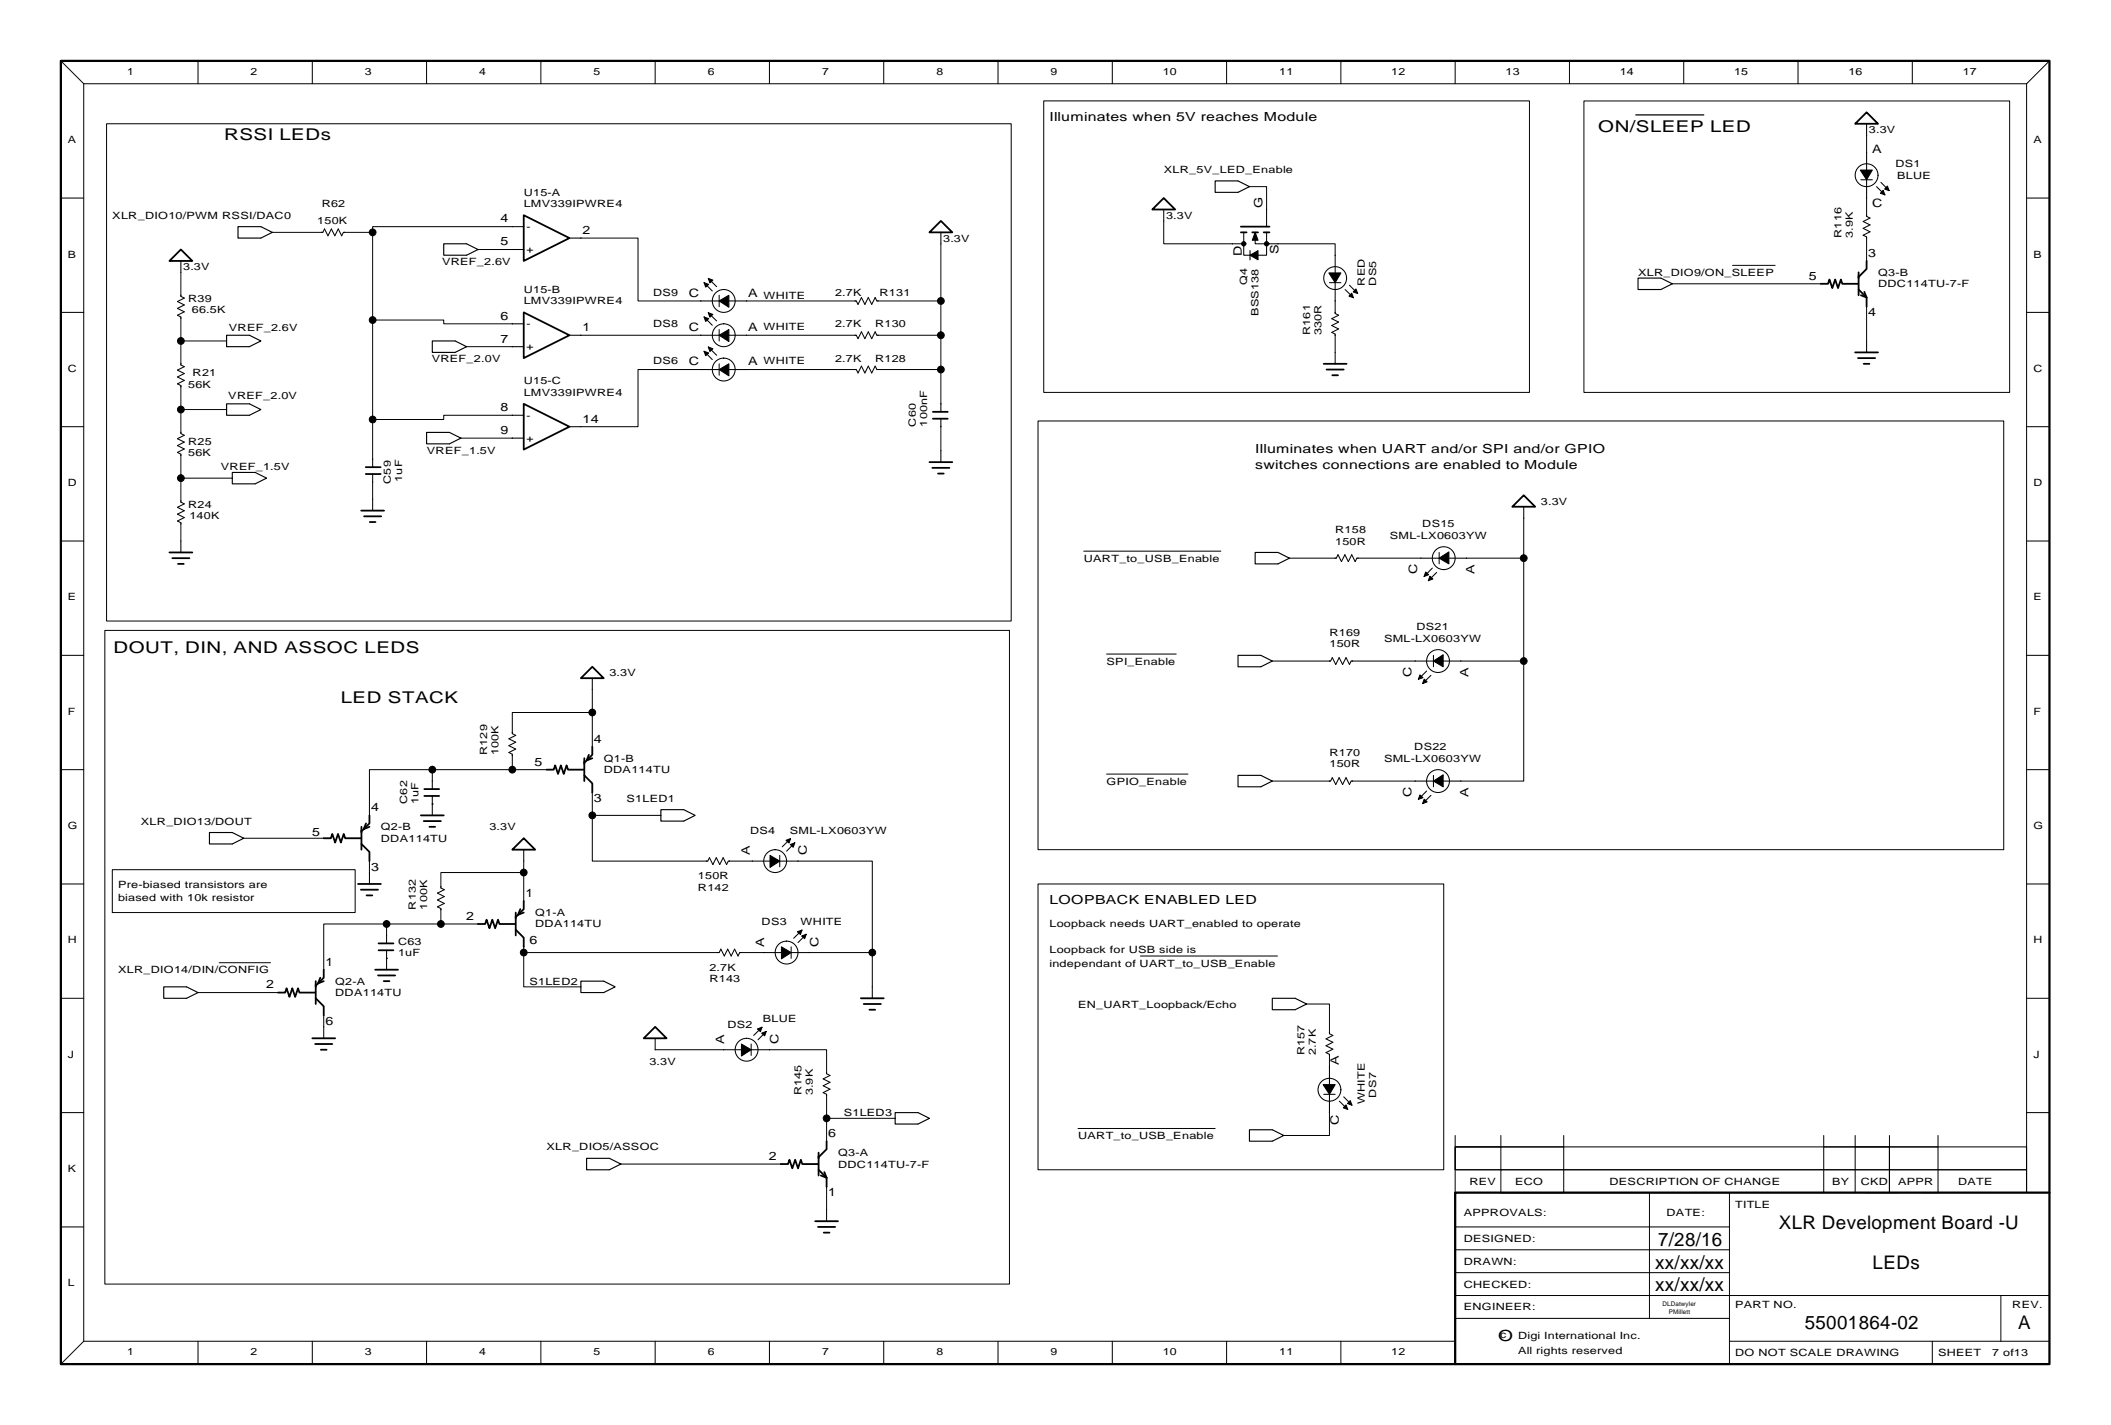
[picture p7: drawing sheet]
<svg xmlns="http://www.w3.org/2000/svg" width="469mm" height="317mm" viewBox="0 0 469 317" stroke-linecap="round" stroke-linejoin="round" font-family="sans-serif">
<g fill="none" stroke="#000" stroke-width=".22">
<path d="M13.5 13.5l5.1 5.1M18.6 18.6h431.8M18.6 18.6v279.4M44 13.5v5.1M69.4 13.5v5.1M94.8 13.5v5.1M120.2 13.5v5.1M145.6 13.5v5.1M171 13.5v5.1M196.4 13.5v5.1M221.8 13.5v5.1M247.2 13.5v5.1"/>
<path d="M272.6 13.5v5.1M298 13.5v5.1M323.4 13.5v5.1M348.8 13.5v5.1M374.2 13.5v5.1M399.6 13.5v5.1M425 13.5v5.1M450.4 18.6v246.4M455.5 13.5l-5.1 5.1M23.7 27.5h201v110.5h-201zM232 22.4h107.9v64.8h-107.9zM352 22.4h94.6v64.8h-94.6z"/>
<path d="M414.8 30v3.8M13.5 44h5.1M60.5 51.6h11M76.6 51.6h6.2M82.8 51.6v50.4M106.2 55.4h7.7M113.9 50.4h-31.1v1.2M129.1 52.9h12.7v14h14M209.1 54.2v35.5M258.6 49.1v5.1h15.3M277.7 41.5h3.8v5M284 54.2h12.7v2.5"/>
<path d="M385.1 59h9.4M414.8 44v3.8M414.8 52.9v5.1M450.4 44h5.1M13.5 69.4h5.1M40.2 60.5v5.1M40.2 70.7v10.1M40.2 75.8h10.2M82.8 71.1h15.8v.8h15.3M103.7 77h10.2M129.1 74.5h26.7M165.9 74.5h24.2"/>
<path d="M165.9 66.9h24.2M195.1 74.5h14M195.1 66.9h14M296.7 66.9v2.5M296.7 74.5v3.8M371.7 63.1h33M414.8 68.1v7.7M450.4 69.4h5.1M13.5 94.8h5.1M40.2 85.9v10.2M40.2 91h10.2M102.4 97.3h11.5"/>
<path d="M113.9 92.3h-15.3v.9h-15.8M155.8 82.1h-14v12.7h-12.7M165.9 82.1h24.2M195.1 82.1h14M209.1 94.8v5.3M230.7 93.5h214.6v95.3h-214.6zM450.4 94.8h5.1M40.2 101.2v10.1M40.2 116.4v3.8M40.2 106.2h11.4M82.8 107.1v3.8M338.6 115.1v31.8"/>
<path d="M13.5 120.2h5.1M240.9 122.5h30.4M286.6 124h10.1M301.8 124h14M325.9 124h12.7M450.4 120.2h5.1M13.5 145.6h5.1M23.3 140.1h201v145.2h-201zM131.6 153.2v12.7M131.6 158.3h-17.7v4.5M245.9 145.3h15.5M282.8 146.9h12.7"/>
<path d="M300.5 146.9h14M324.7 146.9h13.9M338.6 146.9v26.6h-13.9M450.4 145.6h5.1M13.5 171h5.1M96.1 171h-14v10.2M96.1 178.6h.1M96.1 171v2.5M96.1 171h25.4M113.9 167.8v3.2M131.6 176.1v5.1M245.9 172h18.1"/>
<path d="M282.8 173.5h12.7M300.5 173.5h14M450.4 171h5.1M13.5 196.4h5.1M25 193.2h53.9v9.6h-53.9zM54.2 186.2h17.7M82.1 191.3v2.6M98 197v-3.1h18.4v6.3M116.4 191.3v2.6M131.6 181.2v10.1h25.4M131.6 181.2h15.3M162.1 191.3h5.1"/>
<path d="M177.4 191.3h16.5v20.3M230.7 196.4h90.2v63.5h-90.2zM450.4 196.4h5.1M48.7 213.9h11.4M85.9 205.3h-14v10.2M85.9 212.9h.1M85.9 205.3v2.5M85.9 205.3h20.3M98 202.1v3.2M116.4 211.6v7.7h12.7M116.4 211.6h43.2M116.4 210.4v1.2"/>
<path d="M164.7 211.6h5M179.9 211.6h14M193.9 211.6v7.7M253.4 212.4h30.5M13.5 221.8h5.1M44 220.5h17.8M71.9 225.6v2.6M145.6 233.2h15.2M171 233.2h12.7v5.1M290.4 223.1h5.1v6.3M295.5 234.5v2.5M450.4 221.8h5.1"/>
<path d="M13.5 247.2h5.1M138 258.6h35.5M183.7 243.4v10.2M183.7 248.5h15.2M239.6 250.7h30.5M295.5 247.2v5.1h-10.2M323.4 254.8h10.2v5.1h-10.2zM323.4 254.8h127v5.1h-127zM323.4 252.3v2.5M333.6 259.9h116.8v5.1h-116.8zM333.6 252.3v2.5M347.5 252.3v2.5"/>
<path d="M405.3 252.3v2.5M412.3 252.3v2.5M419.9 252.3v2.5M430.7 252.3v2.5M450.4 247.2h5.1M13.5 272.6h5.1M183.7 263.7v5.1M323.4 265h61v7.6h-61zM323.4 265v-10.2h24.1v10.2h-13.9M323.4 277.7h61M366.6 265v27.9M384.4 272.6v30.5"/>
<path d="M405.3 265v-10.2h14.6v10.2h-5.1M412.3 265v-10.2h7.6v10.2h1.9M419.9 265v-10.2h10.8v10.2h-3.2M18.6 298h304.8M18.6 298l-5.1 5.1M44 298v5.1M69.4 298v5.1M94.8 298v5.1M120.2 298v5.1M145.6 298v5.1M171 298v5.1M196.4 298v5.1"/>
<path d="M221.8 298v5.1M247.2 298v5.1M272.6 298v5.1M298 298v5.1M323.4 287.8h132.1M323.4 292.9h61M323.4 282.8h61M384.4 298h71.1M429.5 298v5.1M444.7 287.8v10.2"/>
<circle cx="414.8" cy="30" r=".01"/>
<circle cx="209.1" cy="54.2" r=".01"/>
<circle cx="258.6" cy="49.1" r=".01"/>
<circle cx="40.2" cy="60.5" r=".01"/>
<circle cx="296.7" cy="78.3" r=".01"/>
<circle cx="414.8" cy="75.8" r=".01"/>
<circle cx="82.8" cy="110.9" r=".01"/>
<circle cx="209.1" cy="100.1" r=".01"/>
<circle cx="338.6" cy="115.1" r=".01"/>
<circle cx="40.2" cy="120.2" r=".01"/>
<circle cx="131.6" cy="153.2" r=".01"/>
<circle cx="96.1" cy="178.6" r=".01"/>
<circle cx="82.1" cy="193.9" r=".01"/>
<circle cx="116.4" cy="191.3" r=".01"/>
<circle cx="85.9" cy="212.9" r=".01"/>
<circle cx="193.9" cy="219.3" r=".01"/>
<circle cx="71.9" cy="228.2" r=".01"/>
<circle cx="145.6" cy="233.2" r=".01"/>
<circle cx="183.7" cy="268.8" r=".01"/>
</g>
<g fill="#000" stroke="#000" stroke-width=".22">
<circle cx="414.8" cy="33.8" r=".01"/>
<circle cx="60.5" cy="51.6" r=".01"/>
<circle cx="71.5" cy="51.6" r=".01"/>
<circle cx="76.6" cy="51.6" r=".01"/>
<circle cx="82.8" cy="51.6" r=".75"/>
<circle cx="106.2" cy="55.4" r=".01"/>
<circle cx="113.9" cy="50.4" r=".01"/>
<circle cx="113.9" cy="55.4" r=".01"/>
<circle cx="129.1" cy="52.9" r=".01"/>
<circle cx="273.9" cy="54.2" r=".01"/>
<circle cx="277.7" cy="41.5" r=".01"/>
<circle cx="281.5" cy="46.5" r=".01"/>
<circle cx="284" cy="54.2" r=".01"/>
<circle cx="296.7" cy="56.7" r=".01"/>
<circle cx="414.8" cy="58" r=".01"/>
<circle cx="414.8" cy="44" r=".01"/>
<circle cx="414.8" cy="52.9" r=".01"/>
<circle cx="414.8" cy="47.8" r=".01"/>
<circle cx="40.2" cy="65.6" r=".01"/>
<circle cx="40.2" cy="70.7" r=".01"/>
<circle cx="40.2" cy="75.8" r=".75"/>
<circle cx="50.4" cy="75.8" r=".01"/>
<circle cx="82.8" cy="71.1" r=".75"/>
<circle cx="103.7" cy="77" r=".01"/>
<circle cx="113.9" cy="71.9" r=".01"/>
<circle cx="113.9" cy="77" r=".01"/>
<circle cx="129.1" cy="74.5" r=".01"/>
<circle cx="155.8" cy="74.5" r=".01"/>
<circle cx="155.8" cy="66.9" r=".01"/>
<circle cx="165.9" cy="74.5" r=".01"/>
<circle cx="165.9" cy="66.9" r=".01"/>
<circle cx="190.1" cy="74.5" r=".01"/>
<circle cx="190.1" cy="66.9" r=".01"/>
<circle cx="195.1" cy="66.9" r=".01"/>
<circle cx="195.1" cy="74.5" r=".01"/>
<circle cx="209.1" cy="74.5" r=".75"/>
<circle cx="209.1" cy="66.9" r=".75"/>
<circle cx="296.7" cy="69.4" r=".01"/>
<circle cx="296.7" cy="74.5" r=".01"/>
<circle cx="296.7" cy="66.9" r=".01"/>
<circle cx="371.7" cy="63.1" r=".01"/>
<circle cx="404.7" cy="63.1" r=".01"/>
<circle cx="414.8" cy="68.1" r=".01"/>
<circle cx="40.2" cy="80.8" r=".01"/>
<circle cx="40.2" cy="85.9" r=".01"/>
<circle cx="40.2" cy="96.1" r=".01"/>
<circle cx="40.2" cy="91" r=".75"/>
<circle cx="50.4" cy="91" r=".01"/>
<circle cx="82.8" cy="93.2" r=".75"/>
<circle cx="102.4" cy="97.3" r=".01"/>
<circle cx="113.9" cy="97.3" r=".01"/>
<circle cx="113.9" cy="92.3" r=".01"/>
<circle cx="129.1" cy="94.8" r=".01"/>
<circle cx="155.8" cy="82.1" r=".01"/>
<circle cx="165.9" cy="82.1" r=".01"/>
<circle cx="190.1" cy="82.1" r=".01"/>
<circle cx="195.1" cy="82.1" r=".01"/>
<circle cx="209.1" cy="89.7" r=".01"/>
<circle cx="209.1" cy="94.8" r=".01"/>
<circle cx="209.1" cy="82.1" r=".75"/>
<circle cx="40.2" cy="101.2" r=".01"/>
<circle cx="40.2" cy="116.4" r=".01"/>
<circle cx="40.2" cy="111.3" r=".01"/>
<circle cx="40.2" cy="106.2" r=".75"/>
<circle cx="51.6" cy="106.2" r=".01"/>
<circle cx="82.8" cy="107.1" r=".01"/>
<circle cx="82.8" cy="102" r=".01"/>
<circle cx="286.6" cy="124" r=".01"/>
<circle cx="296.7" cy="124" r=".01"/>
<circle cx="301.8" cy="124" r=".01"/>
<circle cx="315.8" cy="124" r=".01"/>
<circle cx="325.9" cy="124" r=".01"/>
<circle cx="338.6" cy="124" r=".75"/>
<circle cx="131.6" cy="158.3" r=".75"/>
<circle cx="282.8" cy="146.9" r=".01"/>
<circle cx="295.5" cy="146.9" r=".01"/>
<circle cx="300.5" cy="146.9" r=".01"/>
<circle cx="314.5" cy="146.9" r=".01"/>
<circle cx="324.7" cy="146.9" r=".01"/>
<circle cx="338.6" cy="146.9" r=".75"/>
<circle cx="96.1" cy="173.5" r=".01"/>
<circle cx="96.1" cy="178.6" r=".01"/>
<circle cx="96.1" cy="171" r=".75"/>
<circle cx="113.9" cy="162.8" r=".01"/>
<circle cx="113.9" cy="167.8" r=".01"/>
<circle cx="113.9" cy="171" r=".75"/>
<circle cx="121.5" cy="171" r=".01"/>
<circle cx="131.6" cy="176.1" r=".01"/>
<circle cx="131.6" cy="165.9" r=".01"/>
<circle cx="282.8" cy="173.5" r=".01"/>
<circle cx="295.5" cy="173.5" r=".01"/>
<circle cx="300.5" cy="173.5" r=".01"/>
<circle cx="314.5" cy="173.5" r=".01"/>
<circle cx="324.7" cy="173.5" r=".01"/>
<circle cx="54.2" cy="186.2" r=".01"/>
<circle cx="71.9" cy="186.2" r=".01"/>
<circle cx="82.1" cy="181.2" r=".01"/>
<circle cx="82.1" cy="191.3" r=".01"/>
<circle cx="98" cy="197" r=".01"/>
<circle cx="116.4" cy="193.9" r=".75"/>
<circle cx="131.6" cy="181.2" r=".75"/>
<circle cx="146.9" cy="181.2" r=".01"/>
<circle cx="157" cy="191.3" r=".01"/>
<circle cx="162.1" cy="191.3" r=".01"/>
<circle cx="167.2" cy="191.3" r=".01"/>
<circle cx="177.4" cy="191.3" r=".01"/>
<circle cx="71.9" cy="215.5" r=".01"/>
<circle cx="85.9" cy="212.9" r=".01"/>
<circle cx="85.9" cy="207.8" r=".01"/>
<circle cx="85.9" cy="205.3" r=".75"/>
<circle cx="98" cy="202.1" r=".01"/>
<circle cx="98" cy="205.3" r=".75"/>
<circle cx="106.2" cy="205.3" r=".01"/>
<circle cx="116.4" cy="200.2" r=".01"/>
<circle cx="116.4" cy="210.4" r=".01"/>
<circle cx="116.4" cy="211.6" r=".75"/>
<circle cx="129.1" cy="219.3" r=".01"/>
<circle cx="159.6" cy="211.6" r=".01"/>
<circle cx="164.7" cy="211.6" r=".01"/>
<circle cx="169.7" cy="211.6" r=".01"/>
<circle cx="179.9" cy="211.6" r=".01"/>
<circle cx="193.9" cy="211.6" r=".75"/>
<circle cx="44" cy="220.5" r=".01"/>
<circle cx="61.8" cy="220.5" r=".01"/>
<circle cx="71.9" cy="225.6" r=".01"/>
<circle cx="160.8" cy="233.2" r=".01"/>
<circle cx="171" cy="233.2" r=".01"/>
<circle cx="183.7" cy="238.3" r=".01"/>
<circle cx="290.4" cy="223.1" r=".01"/>
<circle cx="295.5" cy="229.4" r=".01"/>
<circle cx="295.5" cy="237" r=".01"/>
<circle cx="295.5" cy="234.5" r=".01"/>
<circle cx="138" cy="258.6" r=".01"/>
<circle cx="173.5" cy="258.6" r=".01"/>
<circle cx="183.7" cy="253.6" r=".01"/>
<circle cx="183.7" cy="243.4" r=".01"/>
<circle cx="183.7" cy="248.5" r=".75"/>
<circle cx="198.9" cy="248.5" r=".01"/>
<circle cx="285.3" cy="252.3" r=".01"/>
<circle cx="295.5" cy="247.2" r=".01"/>
<circle cx="183.7" cy="263.7" r=".01"/>
</g>
<path d="M13.5 13.5h442v289.6h-442zM455.5 265h-132.1v38.1" fill="none" stroke="#000" stroke-width=".5"/>
<g fill="none" stroke="#000" stroke-width=".25">
<path d="M52.9 50.4h5.1l2.5 1.2-2.5 1.3h-5.1zM98.6 54.2h5.1l2.5 1.2-2.5 1.3h-5.1zM270.1 40.2h5l2.6 1.3-2.6 1.2h-5zM277.8 55.7v2M50.4 74.5h5l2.6 1.3-2.6 1.2h-5zM96.1 75.8h5.1l2.5 1.2-2.5 1.3h-5.1zM364 61.8h5.1l2.6 1.3-2.6 1.2h-5.1zM50.4 89.7h5l2.6 1.3-2.6 1.3h-5zM94.8 96.1h5.1l2.5 1.2-2.5 1.3h-5.1zM51.6 105h5.1l2.5 1.2-2.5 1.3h-5.1zM279 122.7h5l2.6 1.3-2.6 1.3h-5zM275.1 145.6h5.1l2.6 1.3-2.6 1.2h-5.1z"/>
<path d="M146.9 179.9h5.1l2.5 1.3-2.5 1.2h-5.1zM275.1 172.3h5.1l2.6 1.2-2.6 1.3h-5.1zM46.5 185h5.1l2.6 1.2-2.6 1.3h-5.1zM36.4 219.3h5.1l2.5 1.2-2.5 1.3h-5.1zM129.1 218h5.1l2.5 1.3-2.5 1.2h-5.1zM282.8 221.8h5l2.6 1.3-2.6 1.2h-5zM130.4 257.4h5l2.6 1.2-2.6 1.3h-5zM198.9 247.2h5.1l2.6 1.3-2.6 1.2h-5.1zM277.7 251h5.1l2.5 1.3-2.5 1.3h-5.1z"/>
</g>
<g fill="none" stroke="#000" stroke-width=".4">
<path d="M412.3 27.5l2.5-2.5 2.6 2.5zM40.2 55.4l2.5 2.6h-5zM116.4 47.8l10.2 5.1-10.2 5.1zM209.1 49.1l2.5 2.5h-5zM258.6 44l2.6 2.5h-5.1zM275.8 50.4h6.3M275.8 51.6h1.3M278.3 51.6h1.3M280.9 51.6h1.2M414.8 58v1.8l-1.7 1.7M116.4 69.4l10.2 5.1-10.2 5.1zM404.7 63.1h1.6l.3-1 .6 1.9 .7-1.9 .6 1.9 .6-1.9 .4 1h3.4"/>
<path d="M412.3 78.3h5.1M412.9 79.6h3.9M413.1 64.3l1.7 1.8v2M413.1 60.5v5.1M414.3 64.8l.5 1.3-1.2-.5M116.4 89.7l10.2 5.1-10.2 5.1zM207.3 91.5h3.3M207.3 93h3.3M294.2 80.8h5.1M294.8 82.1h3.8M296.1 83.4h1.3M414.2 80.8h1.3"/>
<path d="M80.3 113.5h5.1M80.9 114.7h3.8M81.3 105.3h3.3M81.3 103.8h3.3M82.2 116h1.3M206.6 102.7h5M207.2 104h3.8M208.5 105.2h1.2M336.1 112.6l2.5-2.6 2.6 2.6zM37.7 122.7h5M38.3 124h3.8M39.6 125.3h1.2"/>
<path d="M131.6 148.1l2.6 2.6h-5.1zM94.3 175.3h3.3M94.3 176.9h3.3M121.5 171h1.6l.3-.9 .6 1.9 .7-1.9 .6 1.9 .6-1.9 .3 .9h3.5M129.9 172.3l1.7 1.8v2M129.9 168.5v5M130.9 167.7l-.5 1.3 1.2-.5M131.6 165.9v1.8l-1.7 1.8M71.9 186.2h1.6l.4-.9 .6 1.9 .6-1.9 .7 1.9 .6-1.9 .3 .9h3.5M79.6 196.4h5M80.2 197.7h3.8M80.3 187.5l1.8 1.8v2"/>
<path d="M80.3 183.7v5.1M81.3 182.9l-.5 1.3 1.3-.5M81.5 198.9h1.2M82.1 181.2v1.7l-1.8 1.8M93.5 181.2h5.1M94.2 182.4h3.8M95.4 183.7h1.3M116.4 186.2l2.5 2.6h-5zM70.2 218v5.1M71.2 217.2l-.5 1.3 1.2-.5M71.9 215.5v1.7l-1.7 1.8M83.4 215.5h5.1"/>
<path d="M84 216.7h3.8M84.1 209.6h3.3M84.1 211.1h3.3M85.3 218h1.3M106.2 205.3h1.6l.3-1 .7 2 .6-2 .6 2 .7-2 .3 1h3.5M114.6 206.6l1.8 1.7v2.1M114.6 202.8v5M115.6 202l-.5 1.3 1.3-.5M116.4 200.2v1.8l-1.8 1.8M61.8 220.5h1.6l.3-.9 .6 1.9 .7-1.9 .6 1.9 .6-1.9 .4 .9h3.4M69.4 230.7h5.1M70 232h3.9"/>
<path d="M70.2 221.8l1.7 1.8v2M71.3 233.2h1.3M145.6 228.2l2.5 2.5h-5zM191.3 221.8h5.1M192 223.1h3.8M193.2 224.3h1.3M173.5 258.6h1.6l.4-.9 .6 1.9 .6-1.9 .7 1.9 .6-1.9 .3 .9h3.5M181.9 259.9l1.8 1.8v2M181.9 256.1v5.1M183.7 253.6v1.7l-1.8 1.8M181.2 271.3h5M181.8 272.6h3.8"/>
<path d="M183.1 273.9h1.2M183.2 260.4l.5 1.3-1.3-.5"/>
</g>
<g fill="none" stroke="#000" stroke-width=".23">
<path d="M413.6 39.9h2.5M414.8 27.5v2.5M414.8 33.8v4.2M414.8 39.9v4.1M40.2 58v2.5M71.5 51.6h.2l.4-.7 .8 1.5 .8-1.5 .7 1.5 .8-1.5 .7 1.5 .4-.8h.3M113.9 50.4h2.5M113.9 55.4h2.5M126.6 52.9h2.5M209.1 51.6v2.6M258.6 46.5v2.6M273.9 54.2h2.5"/>
<path d="M276.4 54.2v2.5h5.1v-2.5M276.4 51.6v2.6M279 51.6v2.6h3.1M281.5 54.2h2.5M281.5 46.5v3.9M281.5 51.6v2.6M296.7 56.7v4.2M414.8 47.8v.3l.8 .4-1.5 .7 1.5 .8-1.5 .7 1.5 .8-1.5 .8 .7 .3v.3M417.1 41.5l1.6 1.5M418 40.5l1.6 1.6M40.2 65.6v.3l.8 .3-1.6 .8 1.6 .8-1.6 .7 1.6 .8-1.6 .7 .8 .4v.3M113.9 71.9h2.5"/>
<path d="M113.9 77h2.5M126.6 74.5h2.5M155.8 66.9h4M155.8 74.5h4M156.7 63.1l1.6 1.6M156.7 78.3l1.6 1.6M156.7 70.7l1.6 1.6M157.7 62.1l1.6 1.6M157.7 77.4l1.6 1.5M157.7 69.7l1.6 1.6M159.8 65.6v2.5M159.8 73.2v2.6"/>
<path d="M161.7 66.9h4.2M161.7 74.5h4.2M190.1 66.9h.2l.4 .7 .8-1.5 .7 1.5 .8-1.5 .7 1.5 .8-1.5 .4 .8h.2M190.1 74.5h.2l.4 .8 .8-1.6 .7 1.6 .8-1.6 .7 1.6 .8-1.6 .4 .8h.2M295.5 62.8h2.5M296.7 62.8v4.1M296.7 69.4v.3l.8 .3-1.5 .8 1.5 .8-1.5 .7 1.5 .8-1.5 .8 .7 .3v.3M296.7 78.3v2.5M298.9 64.3l1.6 1.6M299.9 63.4l1.6 1.6M414.8 75.8v2.5M40.2 80.8v.3l.8 .4-1.6 .7 1.6 .8-1.6 .8 1.6 .7-1.6 .8 .8 .4v.2"/>
<path d="M40.2 96.1v.2l.8 .4-1.6 .8 1.6 .7-1.6 .8 1.6 .8-1.6 .7 .8 .4v.3M113.9 92.3h2.5M113.9 97.3h2.5M126.6 94.8h2.5M155.8 82.1h4M159.8 80.8v2.6M161.7 82.1h4.2M190.1 82.1h.2l.4 .8 .8-1.6 .7 1.6 .8-1.6 .7 1.6 .8-1.6 .4 .8h.2M209.1 89.7v1.8M209.1 93v1.8M40.2 111.3v.3l.8 .4-1.6 .7 1.6 .8-1.6 .7 1.6 .8-1.6 .8 .8 .3v.3M82.8 102v1.8"/>
<path d="M82.8 105.3v1.8M82.8 110.9v2.6M209.1 100.1v2.6M338.6 112.6v2.5M40.2 120.2v2.5M296.7 124h.3l.4-.7 .7 1.5 .8-1.5 .8 1.5 .7-1.5 .8 1.5 .4-.8h.2M315.8 124h4.1M318.3 126.2l-1.5 1.6M319.3 127.2l-1.6 1.6M319.9 122.7v2.6M321.8 124h4.1M131.6 150.7v2.5"/>
<path d="M295.5 146.9h.2l.4-.8 .8 1.5 .7-1.5 .8 1.5 .8-1.5 .7 1.5 .4-.7h.2M314.5 146.9h4.1M317.1 149.1l-1.6 1.6M318 150.1l-1.6 1.5M318.6 145.6v2.5M320.5 146.9h4.2M96.1 173.5v1.8M96.1 176.9v4.3M113.9 162.8v.2l.7 .4-1.5 .8 1.5 .7-1.5 .8 1.5 .7-1.5 .8 .8 .4v.2M295.5 173.5h.2l.4-.7 .8 1.5 .7-1.5 .8 1.5 .8-1.5 .7 1.5 .4-.8h.2M314.5 173.5h4.1M317.1 175.8l-1.6 1.6"/>
<path d="M318 176.7l-1.6 1.6M318.6 172.3v2.5M320.5 173.5h4.2M82.1 193.9v2.5M98 197v.3l.7 .4-1.5 .7 1.5 .8-1.5 .8 1.5 .7-1.5 .8 .8 .4v.2M116.4 188.8v2.5M157 191.3h.3l.4-.7 .7 1.5 .8-1.5 .8 1.5 .7-1.5 .8 1.5 .4-.8h.2M167.2 191.3h4.2M173.3 191.3h4.1M173.3 190.1v2.5M175.5 186.6l-1.6 1.6M176.4 187.5l-1.6 1.6"/>
<path d="M85.9 207.8v1.8M85.9 211.1v4.4M159.6 211.6h.2l.4-.7 .8 1.5 .7-1.5 .8 1.5 .8-1.5 .7 1.5 .4-.8h.3M169.7 211.6h4.2M175.8 211.6h4.1M175.8 210.4v2.5M178 206.9l-1.6 1.6M178.9 207.8l-1.5 1.6M193.9 219.3v2.5M71.9 228.2v2.5M145.6 230.7v2.5M160.8 233.2h4.2"/>
<path d="M166.9 233.2h4.1M166.9 232v2.5M169.1 228.5l-1.6 1.6M170 229.4l-1.5 1.6M183.7 238.3v.3l.8 .4-1.6 .7 1.6 .8-1.6 .7 1.6 .8-1.6 .8 .8 .3v.3M295.5 229.4v.3l.7 .4-1.5 .7 1.5 .8-1.5 .7 1.5 .8-1.5 .8 .8 .4v.2M295.5 237v4.2M294.2 243.1h2.5M295.5 243.1v4.1M297.7 244.7l1.6 1.5M298.6 243.7l1.6 1.6M183.7 268.8v2.5"/>
<circle cx="414.8" cy="38.9" r="2.54"/>
<circle cx="160.8" cy="74.5" r="2.54"/>
<circle cx="160.8" cy="66.9" r="2.54"/>
<circle cx="296.7" cy="61.8" r="2.54"/>
<circle cx="160.8" cy="82.1" r="2.54"/>
<circle cx="320.9" cy="124" r="2.54"/>
<circle cx="319.6" cy="146.9" r="2.54"/>
<circle cx="319.6" cy="173.5" r="2.54"/>
<circle cx="172.3" cy="191.3" r="2.54"/>
<circle cx="174.8" cy="211.6" r="2.54"/>
<circle cx="165.9" cy="233.2" r="2.54"/>
<circle cx="295.5" cy="242.1" r="2.54"/>
</g>
<g fill="#000" stroke="#000" stroke-width=".23">
<path d="M413.5 37.8h2.6l-1.3 2.1zM277.8 56.7l1.8-1v2zM279 51.6l.6 1.8h-1.3zM418.5 42.3l.4 1-1-.4zM419.5 41.3l.4 1.1-1-.4zM156.5 62.8l1 .4-.7 .6zM156.5 78l1 .4-.7 .6zM156.5 70.4l1 .4-.7 .6zM157.4 61.9l1 .3-.6 .7zM157.4 77.1l1 .4-.6 .6zM157.4 69.5l1 .4-.6 .6zM159.8 66.9l2.2-1.3v2.7z"/>
<path d="M159.8 74.5l2.2-1.3v2.7zM295.3 60.6h2.7l-1.3 2.2zM300.4 65.1l.4 1.1-1-.4zM301.4 64.2l.3 1-.9-.3zM159.8 82.1l2.2-1.3v2.7zM316.9 127.1l.6 .6-1 .4zM317.8 128l.7 .6-1.1 .4zM319.9 124l2.1-1.4v2.7zM315.6 150l.6 .6-1 .3zM316.5 150.9l.7 .6-1 .4zM318.6 146.9l2.1-1.4v2.6zM315.6 176.6l.6 .6-1 .4z"/>
<path d="M316.5 177.6l.7 .6-1 .4zM318.6 173.5l2.1-1.3v2.6zM171.1 190.1l2.2 1.2-2.2 1.4zM174.7 186.7l1-.4-.3 1zM175.6 187.6l1-.3-.3 1zM173.7 210.4l2.1 1.2-2.1 1.4zM177.2 207l1-.4-.3 1zM178.2 208l1-.4-.4 1zM164.8 232l2.1 1.2-2.1 1.4zM168.3 228.6l1.1-.4-.4 1zM169.3 229.6l1-.4-.4 1zM294.1 241h2.6l-1.2 2.1z"/>
<path d="M299.2 245.5l.3 1-1-.4zM300.1 244.5l.4 1.1-1-.4z"/>
<circle cx="276.4" cy="54.2" r=".48"/>
<circle cx="281.5" cy="54.2" r=".48"/>
</g>
<path d="M363.5 25.5h15.2" fill="none" stroke="#000" stroke-width=".27"/>
<g font-size="4.2">
<text x="395.3" y="273.1">XLR Development Board -U</text>
<text x="367.9" y="281.9">xx/xx/xx</text>
<text x="368.5" y="276.8">7/28/16</text>
<text x="367.9" y="286.9">xx/xx/xx</text>
<text x="416.2" y="282">LEDs</text>
<text x="401.1" y="295.3">55001864-02</text>
<text x="448.5" y="295.2">A</text>
</g>
<g font-size="3.6">
<text x="355.2" y="29.3">ON/SLEEP LED</text>
<text x="49.8" y="31.1">RSSI LEDs</text>
<text x="25.2" y="145">DOUT, DIN, AND ASSOC LEDS</text>
<text x="75.8" y="156.3">LED STACK</text>
</g>
<text font-size="3.4" x="332.9" y="297.9">O</text>
<g font-size="2.8">
<text x="233.2" y="26.9">Illuminates when 5V reaches Module</text>
<text x="279" y="100.6">Illuminates when UART and/or SPI and/or GPIO</text>
<text x="279" y="104.3">switches connections are enabled to Module</text>
<text x="233.2" y="200.9">LOOPBACK ENABLED LED</text>
</g>
<g font-size="2.6">
<text x="416.1" y="33.9">A</text>
<text x="280.6" y="46.2" transform="rotate(-90 280.6 46.2)">G</text>
<text x="416.1" y="46">C</text>
<text x="111.2" y="49.4">4</text>
<text x="129.5" y="52">2</text>
<text x="111.2" y="54.5">5</text>
<text x="276" y="56.8" transform="rotate(-90 276 56.8)">D</text>
<text x="284.1" y="56.5" transform="rotate(-90 284.1 56.5)">S</text>
<text x="415.2" y="57.1">3</text>
<text x="153.1" y="65.9">C</text>
<text x="166.3" y="65.9">A</text>
<text x="402" y="62.1">5</text>
<text x="111.2" y="71">6</text>
<text x="415.2" y="70.2">4</text>
<text x="111.2" y="76.1">7</text>
<text x="129.5" y="73.6">1</text>
<text x="153.1" y="73.6">C</text>
<text x="166.3" y="73.6">A</text>
<text x="153.1" y="81.2">C</text>
<text x="166.3" y="81.2">A</text>
<text x="111.2" y="91.3">8</text>
<text x="129.5" y="93.9">14</text>
<text x="111.2" y="96.4">9</text>
<text x="315" y="127.6" transform="rotate(-90 315 127.6)">C</text>
<text x="327.7" y="127.6" transform="rotate(-90 327.7 127.6)">A</text>
<text x="313.7" y="150.4" transform="rotate(-90 313.7 150.4)">C</text>
<text x="326.4" y="150.4" transform="rotate(-90 326.4 150.4)">A</text>
<text x="132" y="165">4</text>
<text x="118.8" y="170.1">5</text>
<text x="132" y="178.2">3</text>
<text x="313.7" y="177.1" transform="rotate(-90 313.7 177.1)">C</text>
<text x="326.4" y="177.1" transform="rotate(-90 326.4 177.1)">A</text>
<text x="69.4" y="185.7">5</text>
<text x="82.5" y="180.2">4</text>
<text x="166.6" y="190.1" transform="rotate(-90 166.6 190.1)">A</text>
<text x="179.3" y="190.1" transform="rotate(-90 179.3 190.1)">C</text>
<text x="82.5" y="193.4">3</text>
<text x="116.8" y="199.3">1</text>
<text x="103.6" y="204.4">2</text>
<text x="117.7" y="209.8">6</text>
<text x="72.3" y="214.5">1</text>
<text x="169.8" y="210.4" transform="rotate(-90 169.8 210.4)">A</text>
<text x="181.9" y="210.4" transform="rotate(-90 181.9 210.4)">C</text>
<text x="59.1" y="219.6">2</text>
<text x="72.3" y="227.7">6</text>
<text x="160.9" y="232" transform="rotate(-90 160.9 232)">A</text>
<text x="173" y="232" transform="rotate(-90 173 232)">C</text>
<text x="297.5" y="236.7" transform="rotate(-90 297.5 236.7)">A</text>
<text x="297.5" y="249.9" transform="rotate(-90 297.5 249.9)">C</text>
<text x="170.9" y="257.7">2</text>
<text x="184.1" y="252.6">6</text>
<text x="184.1" y="265.8">1</text>
</g>
<g font-size="2.2">
<text x="28.3" y="16.6">1</text>
<text x="55.7" y="16.6">2</text>
<text x="81.1" y="16.6">3</text>
<text x="106.5" y="16.6">4</text>
<text x="131.9" y="16.6">5</text>
<text x="157.3" y="16.6">6</text>
<text x="182.7" y="16.6">7</text>
<text x="208.1" y="16.6">8</text>
<text x="233.5" y="16.6">9</text>
<text x="258.4" y="16.6">10</text>
<text x="284.3" y="16.6">11</text>
<text x="309.2" y="16.6">12</text>
<text x="334.6" y="16.6">13</text>
<text x="360" y="16.6">14</text>
<text x="385.4" y="16.6">15</text>
<text x="410.8" y="16.6">16</text>
<text x="436.2" y="16.6">17</text>
<text x="415.4" y="29.5">3.3V</text>
<text x="15.1" y="31.8">A</text>
<text x="451.9" y="31.8">A</text>
<text x="258.6" y="38.4">XLR_5V_LED_Enable</text>
<text x="421.2" y="37.2">DS1</text>
<text x="421.6" y="39.7">BLUE</text>
<text x="71.5" y="46.1">R62</text>
<text x="116.4" y="43.5">U15-A</text>
<text x="116.4" y="46.1">LMV339IPWRE4</text>
<text x="25" y="48.6">XLR_DIO10/PWM RSSI/DAC0</text>
<text x="70.5" y="49.7">150K</text>
<text x="117" y="51.1">-</text>
<text x="209.6" y="53.7">3.3V</text>
<text x="259.1" y="48.6">3.3V</text>
<text x="409.3" y="52.9" transform="rotate(-90 409.3 52.9)">R116</text>
<text x="411.8" y="52.9" transform="rotate(-90 411.8 52.9)">3.9K</text>
<text x="15.1" y="57.2">B</text>
<text x="98.2" y="58.8">VREF_2.6V</text>
<text x="117" y="56.2">+</text>
<text x="451.9" y="57.2">B</text>
<text x="40.7" y="60">3.3V</text>
<text x="116.4" y="65.1">U15-B</text>
<text x="145.1" y="65.7">DS9</text>
<text x="185.6" y="65.7">2.7K</text>
<text x="195.5" y="65.7">R131</text>
<text x="277.2" y="63.2" transform="rotate(-90 277.2 63.2)">Q4</text>
<text x="303.3" y="63.5" transform="rotate(-90 303.3 63.5)">RED</text>
<text x="305.9" y="63.5" transform="rotate(-90 305.9 63.5)">DS5</text>
<text x="364" y="61.3">XLR_DIO9/ON_SLEEP</text>
<text x="417.4" y="61.3">Q3-B</text>
<text x="417.4" y="63.8">DDC114TU-7-F</text>
<text x="41.8" y="67.1">R39</text>
<text x="42.6" y="69.6">66.5K</text>
<text x="116.4" y="67.6">LMV339IPWRE4</text>
<text x="169.7" y="66.4">WHITE</text>
<text x="279.7" y="70.2" transform="rotate(-90 279.7 70.2)">BSS138</text>
<text x="50.9" y="73.5">VREF_2.6V</text>
<text x="117" y="77.8">+</text>
<text x="117" y="72.7">-</text>
<text x="145.1" y="72.7">DS8</text>
<text x="169.7" y="73.4">WHITE</text>
<text x="185.6" y="72.7">2.7K</text>
<text x="194.5" y="72.7">R130</text>
<text x="291.2" y="74.5" transform="rotate(-90 291.2 74.5)">R161</text>
<text x="293.7" y="74.5" transform="rotate(-90 293.7 74.5)">330R</text>
<text x="15.1" y="82.6">C</text>
<text x="42.8" y="83.6">R21</text>
<text x="96" y="80.5">VREF_2.0V</text>
<text x="145.1" y="81">DS6</text>
<text x="169.7" y="81">WHITE</text>
<text x="185.6" y="80.3">2.7K</text>
<text x="194.5" y="80.3">R128</text>
<text x="451.9" y="82.6">C</text>
<text x="41.8" y="86.2">56K</text>
<text x="50.7" y="88.7">VREF_2.0V</text>
<text x="116.4" y="85.4">U15-C</text>
<text x="116.4" y="88">LMV339IPWRE4</text>
<text x="117" y="93">-</text>
<text x="203.5" y="94.8" transform="rotate(-90 203.5 94.8)">C60</text>
<text x="206.1" y="94.8" transform="rotate(-90 206.1 94.8)">100nF</text>
<text x="41.8" y="98.9">R25</text>
<text x="41.8" y="101.4">56K</text>
<text x="94.9" y="100.8">VREF_1.5V</text>
<text x="117" y="98.1">+</text>
<text x="49.1" y="104.5">VREF_1.5V</text>
<text x="86.9" y="107.6" transform="rotate(-90 86.9 107.6)">C59</text>
<text x="89.4" y="107.1" transform="rotate(-90 89.4 107.1)">1uF</text>
<text x="15.1" y="108">D</text>
<text x="41.8" y="112.8">R24</text>
<text x="342.5" y="112.1">3.3V</text>
<text x="451.9" y="108">D</text>
<text x="42.1" y="115.4">140K</text>
<text x="296.7" y="118.4">R158</text>
<text x="308.9" y="119.7">SML-LX0603YW</text>
<text x="316.1" y="117.2">DS15</text>
<text x="240.9" y="124.8">UART_to_USB_Enable</text>
<text x="296.7" y="121">150R</text>
<text x="15.1" y="133.4">E</text>
<text x="451.9" y="133.4">E</text>
<text x="295.5" y="141.3">R169</text>
<text x="295.5" y="143.8">150R</text>
<text x="307.6" y="142.6">SML-LX0603YW</text>
<text x="314.8" y="140">DS21</text>
<text x="245.9" y="147.7">SPI_Enable</text>
<text x="135.4" y="150.2">3.3V</text>
<text x="15.1" y="158.8">F</text>
<text x="451.9" y="158.8">F</text>
<text x="108.3" y="167.8" transform="rotate(-90 108.3 167.8)">R129</text>
<text x="110.8" y="167.8" transform="rotate(-90 110.8 167.8)">100K</text>
<text x="295.5" y="168">R170</text>
<text x="314.3" y="166.7">DS22</text>
<text x="134.2" y="169.2">Q1-B</text>
<text x="134.2" y="171.8">DDA114TU</text>
<text x="295.5" y="170.5">150R</text>
<text x="307.6" y="169.2">SML-LX0603YW</text>
<text x="90.5" y="178.6" transform="rotate(-90 90.5 178.6)">C62</text>
<text x="93" y="178.6" transform="rotate(-90 93 178.6)">1uF</text>
<text x="139.3" y="178.1">S1LED1</text>
<text x="245.9" y="174.3">GPIO_Enable</text>
<text x="15.1" y="184.2">G</text>
<text x="31.3" y="183.2">XLR_DIO13/DOUT</text>
<text x="84.6" y="184.5">Q2-B</text>
<text x="108.8" y="184.5">3.3V</text>
<text x="166.7" y="185.2">DS4</text>
<text x="175.5" y="185.2">SML-LX0603YW</text>
<text x="451.9" y="184.2">G</text>
<text x="84.6" y="187">DDA114TU</text>
<text x="26.2" y="197.4">Pre-biased transistors are</text>
<text x="155.1" y="197.9">R142</text>
<text x="155.1" y="195.4">150R</text>
<text x="26.2" y="200.3">biased with 10k resistor</text>
<text x="92.4" y="202.1" transform="rotate(-90 92.4 202.1)">R132</text>
<text x="95" y="202.1" transform="rotate(-90 95 202.1)">100K</text>
<text x="118.9" y="203.5">Q1-A</text>
<text x="15.1" y="209.6">H</text>
<text x="88.5" y="209.9">C63</text>
<text x="118.9" y="206.1">DDA114TU</text>
<text x="169.3" y="205.5">DS3</text>
<text x="177.9" y="205.5">WHITE</text>
<text x="233.2" y="206">Loopback needs UART_enabled to operate</text>
<text x="451.9" y="209.6">H</text>
<text x="88.5" y="212.4">1uF</text>
<text x="157.7" y="215.7">2.7K</text>
<text x="233.2" y="211.8">Loopback for USB side is</text>
<text x="233.2" y="214.7">independant of UART_to_USB_Enable</text>
<text x="26.2" y="216.2">XLR_DIO14/DIN/CONFIG</text>
<text x="74.5" y="218.8">Q2-A</text>
<text x="74.5" y="221.3">DDA114TU</text>
<text x="117.7" y="218.8">S1LED2</text>
<text x="157.7" y="218.2">R143</text>
<text x="169.5" y="227.1">BLUE</text>
<text x="239.6" y="223.9">EN_UART_Loopback/Echo</text>
<text x="161.7" y="228.4">DS2</text>
<text x="15.1" y="235">J</text>
<text x="144.3" y="236.6">3.3V</text>
<text x="289.9" y="234.5" transform="rotate(-90 289.9 234.5)">R157</text>
<text x="292.4" y="234.5" transform="rotate(-90 292.4 234.5)">2.7K</text>
<text x="451.9" y="235">J</text>
<text x="178.1" y="243.4" transform="rotate(-90 178.1 243.4)">R145</text>
<text x="180.7" y="243.4" transform="rotate(-90 180.7 243.4)">3.9K</text>
<text x="303.3" y="245.4" transform="rotate(-90 303.3 245.4)">WHITE</text>
<text x="305.9" y="243.9" transform="rotate(-90 305.9 243.9)">DS7</text>
<text x="187.5" y="248">S1LED3</text>
<text x="121.5" y="255.6">XLR_DIO5/ASSOC</text>
<text x="186.2" y="256.9">Q3-A</text>
<text x="239.6" y="253.1">UART_to_USB_Enable</text>
<text x="15.1" y="260.4">K</text>
<text x="186.2" y="259.4">DDC114TU-7-F</text>
<text x="326.6" y="263.2">REV</text>
<text x="336.7" y="263.2">ECO</text>
<text x="357.7" y="263.2">DESCRIPTION OF CHANGE</text>
<text x="407.2" y="263.2">BY</text>
<text x="413.6" y="263.2">CKD</text>
<text x="421.8" y="263.2">APPR</text>
<text x="435.2" y="263.2">DATE</text>
<text x="385.6" y="268.3">TITLE</text>
<text x="325.3" y="270.2">APPROVALS:</text>
<text x="325.3" y="275.9">DESIGNED:</text>
<text x="370.4" y="270.2">DATE:</text>
<text x="325.3" y="281">DRAWN:</text>
<text x="15.1" y="285.8">L</text>
<text x="325.3" y="286.1">CHECKED:</text>
<text x="325.3" y="291.2">ENGINEER:</text>
<text x="385.6" y="290.5">PART NO.</text>
<text x="447.2" y="290.5">REV.</text>
<text x="333.4" y="297.2">c</text>
<text x="337.4" y="297.6">Digi International Inc.</text>
<text x="28.3" y="301.1">1</text>
<text x="55.7" y="301.1">2</text>
<text x="81.1" y="301.1">3</text>
<text x="106.5" y="301.1">4</text>
<text x="131.9" y="301.1">5</text>
<text x="157.3" y="301.1">6</text>
<text x="182.7" y="301.1">7</text>
<text x="208.1" y="301.1">8</text>
<text x="233.5" y="301.1">9</text>
<text x="258.4" y="301.1">10</text>
<text x="284.3" y="301.1">11</text>
<text x="309.2" y="301.1">12</text>
<text x="337.4" y="300.8">All rights reserved</text>
<text x="385.6" y="301.3">DO NOT SCALE DRAWING</text>
<text x="430.7" y="301.3">SHEET</text>
<text x="442.8" y="301.3">7 of13</text>
</g>
<g font-size="1.4">
<text x="369.5" y="290.1">DLDatwyler</text>
<text x="370.9" y="291.9">PMillett</text>
</g>
</svg>
